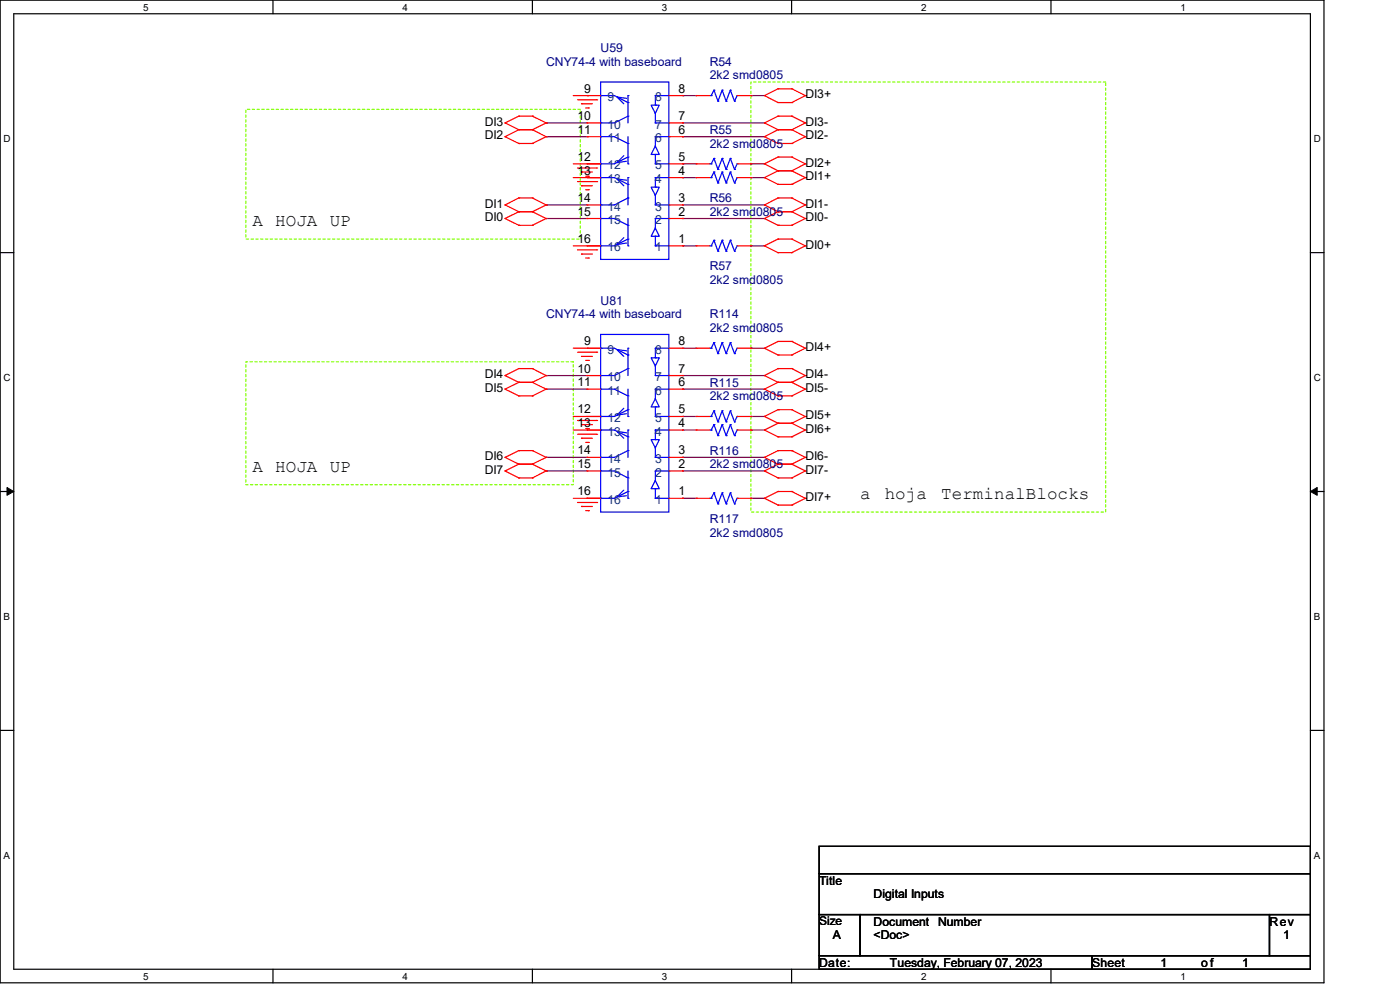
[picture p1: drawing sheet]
<svg xmlns="http://www.w3.org/2000/svg" width="297mm" height="210mm" viewBox="0 0 297 210" stroke-linecap="round" stroke-linejoin="round" font-family="sans-serif">
<path d="M0 0h280.9v208.5h-280.9zM2.9 2.9h275.1v202.7h-275.1z" fill="none" stroke="#000" stroke-width=".25"/>
<g fill="#fff">
<path d="M30.4 .3h1.1v2.4h-1.1z"/>
<path d="M30.4 205.9h1.1v2.3h-1.1z"/>
</g>
<path d="M57.9 0v2.9M57.9 205.6v2.9" fill="none" stroke="#000" stroke-width=".25"/>
<g fill="#fff">
<path d="M85.4 .3h1.1v2.4h-1.1z"/>
<path d="M85.4 205.9h1.1v2.3h-1.1z"/>
</g>
<path d="M112.9 0v2.9M112.9 205.6v2.9" fill="none" stroke="#000" stroke-width=".25"/>
<g fill="#fff">
<path d="M140.4 .3h1.2v2.4h-1.2z"/>
<path d="M140.4 205.9h1.2v2.3h-1.2z"/>
</g>
<path d="M167.9 0v2.9M167.9 205.6v2.9" fill="none" stroke="#000" stroke-width=".25"/>
<g fill="#fff">
<path d="M195.4 .3h1.2v2.4h-1.2z"/>
<path d="M195.4 205.9h1.2v2.3h-1.2z"/>
</g>
<path d="M223 0v2.9M223 205.6v2.9" fill="none" stroke="#000" stroke-width=".25"/>
<g fill="#fff">
<path d="M250.4 .3h1.2v2.4h-1.2z"/>
<path d="M250.4 205.9h1.2v2.3h-1.2z"/>
<path d="M.8 28.2h1.4v2.4h-1.4z"/>
<path d="M278.7 28.2h1.5v2.4h-1.5z"/>
<path d="M.8 78.9h1.4v2.3h-1.4z"/>
<path d="M278.7 78.9h1.5v2.3h-1.5z"/>
</g>
<path d="M0 53.6h2.9M278 53.6h2.9" fill="none" stroke="#000" stroke-width=".25"/>
<g fill="#fff">
<path d="M.8 129.6h1.3v2.3h-1.3z"/>
<path d="M278.7 129.6h1.4v2.3h-1.4z"/>
</g>
<path d="M0 104.3h2.9M278 104.3h2.9" fill="none" stroke="#000" stroke-width=".25"/>
<path d="M1.5 103.4l1.4 .9-1.4 .8zM278 104.3l1.4-.9v1.7z" fill="#000" stroke="#000" stroke-width=".21"/>
<g fill="#fff">
<path d="M.8 180.3h1.3v2.3h-1.3z"/>
<path d="M278.7 180.3h1.4v2.3h-1.4z"/>
</g>
<path d="M0 154.9h2.9M278 154.9h2.9M173.8 179.5h104.2v5.8h-104.2zM173.8 185.3h104.2v8.7h-104.2zM173.8 194h8.7v8.7h-8.7zM182.5 194h86.8v8.7h-86.8zM269.3 194h8.7v8.7h-8.7zM173.8 202.7h57.9v2.9h-57.9zM231.7 202.7h46.3v2.9h-46.3z" fill="none" stroke="#000" stroke-width=".25"/>
<path d="M159.3 17.4h75.3v91.2h-75.3zM52.2 23.2h70.9v27.5h-70.9zM52.2 76.8h69.4v26h-69.4z" fill="none" stroke="#80ff00" stroke-width=".25" stroke-dasharray=".5"/>
<g fill="none" stroke="#800040" stroke-width=".25">
<path d="M115.9 29h.1M115.9 26.1h.1M115.9 26.1h8.6M115.9 29h8.6M144.8 26.1h.1M144.8 29h.1M144.8 20.3h.1M144.8 37.7h.1M144.8 34.8h.1M144.8 26.1h17.4M144.8 29h17.4M144.8 20.3h2.9"/>
<path d="M144.8 37.7h2.9M144.8 34.8h2.9M159.3 20.3h.1M159.3 34.8h.1M159.3 37.7h.1M159.3 20.3h2.9M159.3 37.7h2.9M159.3 34.8h2.9M115.9 46.4h.1M115.9 43.5h.1M115.9 43.5h8.6M115.9 46.4h8.6"/>
<path d="M144.8 43.5h.1M144.8 46.4h.1M144.8 52.2h.1M144.8 43.5h17.4M144.8 46.4h17.4M144.8 52.2h2.9M159.3 52.2h.1M159.3 52.2h2.9M115.9 79.7h.1M115.9 79.7h8.6M144.8 79.7h.1M144.8 73.9h.1"/>
<path d="M144.8 79.7h17.4M144.8 73.9h2.9M159.3 73.9h.1M159.3 73.9h2.9M115.9 82.5h.1M115.9 99.9h.1M115.9 97h.1M115.9 82.5h8.6M115.9 97h8.6M115.9 99.9h8.6M144.8 82.5h.1M144.8 97h.1"/>
<path d="M144.8 99.9h.1M144.8 91.2h.1M144.8 88.3h.1M144.8 82.5h17.4M144.8 97h17.4M144.8 99.9h17.4M144.8 91.2h2.9M144.8 88.3h2.9M159.3 88.3h.1M159.3 91.2h.1M159.3 91.2h2.9M159.3 88.3h2.9"/>
<path d="M144.8 105.7h.1M144.8 105.7h2.9M159.3 105.7h.1M159.3 105.7h2.9"/>
</g>
<g fill="none" stroke="#f00" stroke-width=".25">
<path d="M165.1 18.8h.1M165.1 18.8h2.9M165.1 18.8l-2.9 1.5M168 18.8h.1M168 18.8l2.9 1.5M107.1 29h.1M107.1 26.1h.1M107.1 29l3 1.4M107.1 26.1l3 1.4M110.1 27.5h.1M110.1 30.4h.1M110.1 24.6h.1"/>
<path d="M110.1 27.5h2.8M110.1 30.4h2.8M110.1 24.6h2.8M110.1 27.5l-3 1.5M110.1 24.6l-3 1.5M112.9 27.5h.1M112.9 30.4h.1M112.9 24.6h.1M112.9 27.5l3 1.5M112.9 24.6l3 1.5M115.9 29h.1M115.9 26.1h.1"/>
<path d="M115.9 29l-3 1.4M115.9 26.1l-3 1.4M121.6 37.7h5.8M121.6 34.8h5.8M121.6 20.3h5.8M122.5 38.5h4.1M122.5 35.6h4.1M122.5 21.2h4.1M123.4 39.4h.1M123.4 36.5h.1M123.4 22h.1M123.4 39.4h2.3"/>
<path d="M123.4 36.5h2.3M123.4 22h2.3M124.2 37.4h.6M124.2 22.9h.6M124.5 20.3h.1M124.5 26.1h.1M124.5 29h.1M124.5 34.8h.1M124.5 37.7h.1M124.5 29h2.9M124.5 26.1h2.9M124.8 37.4h.1"/>
<path d="M124.8 22.9h.1M126.6 38.5h.1M126.6 35.6h.1M126.6 21.2h.1M127.4 37.7h.1M127.4 34.8h.1M127.4 20.3h.1M141.9 37.7h2.9M141.9 34.8h2.9M141.9 20.3h2.9M141.9 29h2.9M141.9 26.1h2.9"/>
<path d="M144.8 37.7h.1M144.8 34.8h.1M144.8 29h.1M144.8 26.1h.1M144.8 20.3h.1M147.7 37.7h.1M147.7 34.8h.1M147.7 20.3h.1M147.7 37.7h2.9M147.7 34.8h2.9M147.7 20.3h2.9M156.4 37.7h2.9"/>
<path d="M156.4 34.8h2.9M156.4 20.3h2.9M159.3 37.7h.1M159.3 34.8h.1M159.3 20.3h.1M162.2 37.7h.1M162.2 34.8h.1M162.2 20.3h.1M162.2 29h.1M162.2 26.1h.1M162.2 37.7l2.9 1.4M162.2 34.8l2.9 1.4"/>
<path d="M162.2 20.3l2.9 1.5M162.2 29l2.9 1.4M162.2 26.1l2.9 1.4M165.1 36.2h.1M165.1 39.1h.1M165.1 33.3h.1M165.1 21.8h.1M165.1 27.5h.1M165.1 30.4h.1M165.1 24.6h.1M165.1 36.2h2.9M165.1 36.2l-2.9 1.5"/>
<path d="M165.1 39.1h2.9M165.1 33.3h2.9M165.1 33.3l-2.9 1.5M165.1 21.8h2.9M165.1 27.5h2.9M165.1 27.5l-2.9 1.5M165.1 30.4h2.9M165.1 24.6h2.9M165.1 24.6l-2.9 1.5M168 36.2h.1M168 39.1h.1M168 33.3h.1"/>
<path d="M168 21.8h.1M168 27.5h.1M168 30.4h.1M168 24.6h.1M168 36.2l2.9 1.5M168 33.3l2.9 1.5M168 27.5l2.9 1.5M168 24.6l2.9 1.5M170.9 37.7h.1M170.9 34.8h.1M170.9 20.3h.1M170.9 29h.1"/>
<path d="M170.9 26.1h.1M170.9 37.7l-2.9 1.4M170.9 34.8l-2.9 1.4M170.9 20.3l-2.9 1.5M170.9 29l-2.9 1.4M170.9 26.1l-2.9 1.4M107.1 46.4h.1M107.1 43.5h.1M107.1 46.4l3 1.4M107.1 43.5l3 1.4M110.1 44.9h.1M110.1 47.8h.1"/>
<path d="M110.1 42h.1M110.1 44.9h2.8M110.1 47.8h2.8M110.1 42h2.8M110.1 44.9l-3 1.5M110.1 42l-3 1.5M112.9 44.9h.1M112.9 47.8h.1M112.9 42h.1M112.9 44.9l3 1.5M112.9 42l3 1.5M115.9 46.4h.1"/>
<path d="M115.9 43.5h.1M115.9 46.4l-3 1.4M115.9 43.5l-3 1.4M121.6 52.2h5.8M122.5 53h4.1M123.4 53.9h.1M123.4 53.9h2.3M124.2 54.7h.6M124.2 40.3h.6M124.5 43.5h.1M124.5 46.4h.1M124.5 52.2h.1"/>
<path d="M124.5 46.4h2.9M124.5 43.5h2.9M124.8 54.7h.1M124.8 40.3h.1M126.6 53h.1M127.4 52.2h.1M141.9 52.2h2.9M141.9 46.4h2.9M141.9 43.5h2.9M144.8 52.2h.1M144.8 46.4h.1M144.8 43.5h.1"/>
<path d="M147.7 52.2h.1M147.7 52.2h2.9M156.4 52.2h2.9M159.3 52.2h.1M162.2 52.2h.1M162.2 46.4h.1M162.2 43.5h.1M162.2 52.2l2.9 1.4M162.2 46.4l2.9 1.4M162.2 43.5l2.9 1.4M165.1 50.7h.1M165.1 53.6h.1"/>
<path d="M165.1 44.9h.1M165.1 47.8h.1M165.1 42h.1M165.1 50.7h2.9M165.1 50.7l-2.9 1.5M165.1 53.6h2.9M165.1 44.9h2.9M165.1 44.9l-2.9 1.5M165.1 47.8h2.9M165.1 42h2.9M165.1 42l-2.9 1.5M168 50.7h.1"/>
<path d="M168 53.6h.1M168 44.9h.1M168 47.8h.1M168 42h.1M168 50.7l2.9 1.5M168 44.9l2.9 1.5M168 42l2.9 1.5M170.9 52.2h.1M170.9 46.4h.1M170.9 43.5h.1M170.9 52.2l-2.9 1.4M170.9 46.4l-2.9 1.4"/>
<path d="M170.9 43.5l-2.9 1.4M107.1 79.7h.1M107.1 79.7l3 1.4M110.1 78.2h.1M110.1 78.2h2.8M110.1 78.2l-3 1.5M112.9 78.2h.1M112.9 78.2l3 1.5M115.9 79.7h.1M115.9 79.7l-3 1.4M121.6 73.9h5.8M122.5 74.7h4.1"/>
<path d="M123.4 75.6h.1M123.4 75.6h2.3M124.2 76.5h.6M124.5 73.9h.1M124.5 79.7h.1M124.5 79.7h2.9M124.8 76.5h.1M126.6 74.7h.1M127.4 73.9h.1M141.9 73.9h2.9M141.9 79.7h2.9M144.8 79.7h.1"/>
<path d="M144.8 73.9h.1M147.7 73.9h.1M147.7 73.9h2.9M156.4 73.9h2.9M159.3 73.9h.1M162.2 73.9h.1M162.2 79.7h.1M162.2 73.9l2.9 1.4M162.2 79.7l2.9 1.4M165.1 75.3h.1M165.1 72.4h.1M165.1 78.2h.1"/>
<path d="M165.1 75.3h2.9M165.1 72.4l-2.9 1.5M165.1 72.4h2.9M165.1 78.2l-2.9 1.5M165.1 78.2h2.9M168 75.3h.1M168 72.4h.1M168 78.2h.1M168 72.4l2.9 1.5M168 78.2l2.9 1.5M170.9 73.9h.1M170.9 79.7h.1"/>
<path d="M170.9 73.9l-2.9 1.4M170.9 79.7l-2.9 1.4M107.1 97h.1M107.1 99.9h.1M107.1 82.5h.1M107.1 97l3 1.5M107.1 99.9l3 1.5M107.1 82.5l3 1.5M110.1 98.5h.1M110.1 95.6h.1M110.1 81.1h.1M110.1 84h.1"/>
<path d="M110.1 81.1h2.8M110.1 84h2.8M110.1 98.5h2.8M110.1 95.6h2.8M110.1 95.6l-3 1.4M110.1 98.5l-3 1.4M110.1 81.1l-3 1.4M112.9 98.5h.1M112.9 95.6h.1M112.9 81.1h.1M112.9 84h.1M112.9 95.6l3 1.4"/>
<path d="M112.9 98.5l3 1.4M112.9 81.1l3 1.4M115.9 97h.1M115.9 99.9h.1M115.9 82.5h.1M115.9 97l-3 1.5M115.9 99.9l-3 1.5M115.9 82.5l-3 1.5M121.6 91.2h5.8M121.6 88.3h5.8M122.5 92.1h4.1M122.5 89.2h4.1"/>
<path d="M123.4 93h.1M123.4 90.1h.1M123.4 93h2.3M123.4 90.1h2.3M124.2 93.9h.6M124.2 90.9h.6M124.5 82.5h.1M124.5 88.3h.1M124.5 91.2h.1M124.5 97h.1M124.5 99.9h.1M124.5 99.9h2.9"/>
<path d="M124.5 97h2.9M124.5 82.5h2.9M124.8 93.9h.1M124.8 90.9h.1M126.6 92.1h.1M126.6 89.2h.1M127.4 91.2h.1M127.4 88.3h.1M141.9 91.2h2.9M141.9 88.3h2.9M141.9 99.9h2.9M141.9 97h2.9"/>
<path d="M141.9 82.5h2.9M144.8 99.9h.1M144.8 97h.1M144.8 91.2h.1M144.8 88.3h.1M144.8 82.5h.1M147.7 88.3h.1M147.7 91.2h.1M147.7 91.2h2.9M147.7 88.3h2.9M156.4 91.2h2.9M156.4 88.3h2.9"/>
<path d="M159.3 88.3h.1M159.3 91.2h.1M162.2 88.3h.1M162.2 82.5h.1M162.2 91.2h.1M162.2 97h.1M162.2 99.9h.1M162.2 88.3l2.9 1.5M162.2 82.5l2.9 1.5M162.2 91.2l2.9 1.5M162.2 97l2.9 1.5M162.2 99.9l2.9 1.5"/>
<path d="M165.1 89.8h.1M165.1 86.9h.1M165.1 81.1h.1M165.1 84h.1M165.1 92.7h.1M165.1 98.5h.1M165.1 95.6h.1M165.1 89.8h2.9M165.1 86.9l-2.9 1.4M165.1 86.9h2.9M165.1 81.1h2.9M165.1 84h2.9"/>
<path d="M165.1 81.1l-2.9 1.4M165.1 92.7h2.9M165.1 89.8l-2.9 1.4M165.1 98.5h2.9M165.1 95.6l-2.9 1.4M165.1 95.6h2.9M165.1 98.5l-2.9 1.4M168 89.8h.1M168 86.9h.1M168 81.1h.1M168 84h.1M168 92.7h.1"/>
<path d="M168 98.5h.1M168 95.6h.1M168 86.9l2.9 1.4M168 81.1l2.9 1.4M168 89.8l2.9 1.4M168 95.6l2.9 1.4M168 98.5l2.9 1.4M170.9 88.3h.1M170.9 82.5h.1M170.9 91.2h.1M170.9 97h.1M170.9 99.9h.1"/>
<path d="M170.9 88.3l-2.9 1.5M170.9 82.5l-2.9 1.5M170.9 91.2l-2.9 1.5M170.9 97l-2.9 1.5M170.9 99.9l-2.9 1.5M110.1 101.4h.1M110.1 101.4h2.8M112.9 101.4h.1M121.6 105.7h5.8M122.5 106.6h4.1M123.4 107.4h.1M123.4 107.4h2.3"/>
<path d="M124.2 108.3h.6M124.5 105.7h.1M124.8 108.3h.1M126.6 106.6h.1M127.4 105.7h.1M141.9 105.7h2.9M144.8 105.7h.1M147.7 105.7h.1M147.7 105.7h2.9M156.4 105.7h2.9M159.3 105.7h.1M162.2 105.7h.1"/>
<path d="M162.2 105.7l2.9 1.4M165.1 107.1h.1M165.1 104.3h.1M165.1 101.4h.1M165.1 107.1h2.9M165.1 104.3l-2.9 1.4M165.1 104.3h2.9M165.1 101.4h2.9M168 107.1h.1M168 104.3h.1M168 101.4h.1M168 104.3l2.9 1.4"/>
<path d="M170.9 105.7h.1M170.9 105.7l-2.9 1.4"/>
</g>
<g fill="none" stroke="#00f" stroke-width=".25">
<path d="M127.4 17.4h14.5v37.6h-14.5zM151.5 19.1h.1M151.5 19.1l-.6 1.2M151.5 19.1l.8 2.4M153.2 19.1h.1M153.2 19.1l-.9 2.4M153.2 19.1l.9 2.4M154.9 19.1h.1M154.9 19.1l-.8 2.4M154.9 19.1l.9 2.4M127.4 37.7h.1M127.4 34.8h.1"/>
<path d="M127.4 29h.1M127.4 20.3h.1M127.4 26.1h.1M127.4 37.7h2.9l2.9 1.4M127.4 29h2.9l2.9 1.4M127.4 20.3h2.9l2.9 1.5M132.3 33l-1.4 1.5 2-.3M132.9 38.2l-2-.2 1.4 1.4M132.9 20.9l-2-.3 1.4 1.4M133.2 37.7h.1M133.2 39.1h.1M133.2 30.4h.1"/>
<path d="M133.2 34.8h.1M133.2 33.3h.1M133.2 24.6h.1M133.2 20.3h.1M133.2 21.8h.1M133.2 20.3v5.8M133.2 29v5.8M133.2 37.7v5.8M133.2 33.3l-2.9 1.5h-2.9M133.2 24.6l-2.9 1.5h-2.9M138.1 39.7h1.8l-.9 1.7zM138.1 22.3h1.8l-.9 1.7z"/>
<path d="M139 37.7h.1M139 39.7h.1M139 31l.9 1.8h-1.8zM139 34.8h.1M139 32.8h.1M139 29h.1M139 20.3h.1M139 22.3h.1M139 26.1h.1M139 20.3v2M139 24v2.1M139 29v2"/>
<path d="M139 32.8v2M139 37.7v2M139 37.7h2.9M139 34.8h2.9M139 29h2.9M139 20.3h2.9M139 26.1h2.9M141.9 29h.1M141.9 26.1h.1M150.6 37.7h.3M150.6 34.8h.3M150.6 20.3h.3"/>
<path d="M150.9 37.7h.1M150.9 34.8h.1M150.9 20.3h.1M151.5 36.5h.1M151.5 33.6h.1M151.5 36.5l-.6 1.2M151.5 36.5l.8 2.3M151.5 33.6l-.6 1.2M151.5 33.6l.8 2.3M152.3 38.8h.1M152.3 35.9h.1M152.3 21.5h.1"/>
<path d="M153.2 36.5h.1M153.2 33.6h.1M153.2 36.5l-.9 2.3M153.2 36.5l.9 2.3M153.2 33.6l-.9 2.3M153.2 33.6l.9 2.3M154.1 38.8h.1M154.1 35.9h.1M154.1 21.5h.1M154.9 36.5h.1M154.9 33.6h.1M154.9 36.5l-.8 2.3"/>
<path d="M154.9 36.5l.9 2.3M154.9 33.6l-.8 2.3M154.9 33.6l.9 2.3M155.8 38.8h.1M155.8 35.9h.1M155.8 21.5h.1M156.4 37.7h.1M156.4 34.8h.1M156.4 20.3h.1M156.4 37.7l-.6 1.1M156.4 34.8l-.6 1.1M156.4 20.3l-.6 1.2"/>
<path d="M127.4 52.2h.1M127.4 46.4h.1M127.4 43.5h.1M127.4 46.4h2.9l2.9 1.4M132.3 50.4l-1.4 1.5 2-.3M133.2 52.2h.1M133.2 47.8h.1M133.2 50.7h.1M133.2 42h.1M133.2 46.4v5.8M133.2 50.7l-2.9 1.5h-2.9M133.2 42l-2.9 1.5h-2.9"/>
<path d="M139 48.4l.9 1.7h-1.8zM139 46.4h.1M139 50.1h.1M139 52.2h.1M139 43.5h.1M139 41.4v2.1M139 46.4v2M139 50.1v2.1M139 52.2h2.9M139 46.4h2.9M139 43.5h2.9M141.9 46.4h.1"/>
<path d="M141.9 43.5h.1M150.6 52.2h.3M150.9 52.2h.1M151.5 51h.1M151.5 51l-.6 1.2M151.5 51l.8 2.3M152.3 53.3h.1M153.2 51h.1M153.2 51l-.9 2.3M153.2 51l.9 2.3M154.1 53.3h.1M154.9 51h.1"/>
<path d="M154.9 51l-.8 2.3M154.9 51l.9 2.3M155.8 53.3h.1M156.4 52.2h.1M156.4 52.2l-.6 1.1M127.4 71h14.5v37.6h-14.5zM127.4 73.9h.1M127.4 79.7h.1M127.4 73.9h2.9l2.9 1.4M132.9 74.4l-2-.2 1.4 1.4M133.2 78.2h.1M133.2 73.9h.1"/>
<path d="M133.2 75.3h.1M133.2 73.9v5.8M133.2 78.2l-2.9 1.5h-2.9M138.1 75.9h1.8l-.9 1.7zM139 73.9h.1M139 75.9h.1M139 79.7h.1M139 73.9v2M139 77.6v2.1M139 73.9h2.9M139 79.7h2.9M141.9 79.7h.1"/>
<path d="M150.6 73.9h.3M150.9 73.9h.1M151.5 72.7h.1M151.5 72.7l-.6 1.2M151.5 72.7l.8 2.3M152.3 75h.1M153.2 72.7h.1M153.2 72.7l-.9 2.3M153.2 72.7l.9 2.3M154.1 75h.1M154.9 72.7h.1M154.9 72.7l-.8 2.3"/>
<path d="M154.9 72.7l.9 2.3M155.8 75h.1M156.4 73.9h.1M156.4 73.9l-.6 1.1M127.4 99.9h.1M127.4 91.2h.1M127.4 97h.1M127.4 88.3h.1M127.4 82.5h.1M127.4 99.9h2.9l2.9 1.5M127.4 91.2h2.9l2.9 1.5M127.4 82.5h2.9l2.9 1.5"/>
<path d="M132.3 86.6l-1.4 1.5 2-.3M132.9 91.8l-2-.3 1.4 1.5M133.2 95.6h.1M133.2 91.2h.1M133.2 92.7h.1M133.2 84h.1M133.2 88.3h.1M133.2 86.9h.1M133.2 82.5v5.8M133.2 91.2v5.8M133.2 99.9v5.8M133.2 95.6l-2.9 1.4h-2.9"/>
<path d="M133.2 86.9l-2.9 1.4h-2.9M138.1 93.3h1.8l-.9 1.7zM139 99.9h.1M139 91.2h.1M139 93.3h.1M139 97h.1M139 84.6l.9 1.7h-1.8zM139 88.3h.1M139 86.3h.1M139 82.5h.1M139 82.5v2.1M139 86.3v2"/>
<path d="M139 91.2v2.1M139 95v2M139 99.9v2M139 99.9h2.9M139 91.2h2.9M139 97h2.9M139 88.3h2.9M139 82.5h2.9M141.9 99.9h.1M141.9 97h.1M141.9 82.5h.1M150.6 91.2h.3"/>
<path d="M150.6 88.3h.3M150.9 88.3h.1M150.9 91.2h.1M151.5 87.2h.1M151.5 90.1h.1M151.5 87.2l-.6 1.1M151.5 87.2l.8 2.3M151.5 90.1l-.6 1.1M151.5 90.1l.8 2.3M152.3 89.5h.1M152.3 92.4h.1M153.2 87.2h.1"/>
<path d="M153.2 90.1h.1M153.2 87.2l-.9 2.3M153.2 87.2l.9 2.3M153.2 90.1l-.9 2.3M153.2 90.1l.9 2.3M154.1 89.5h.1M154.1 92.4h.1M154.9 87.2h.1M154.9 90.1h.1M154.9 87.2l-.8 2.3M154.9 87.2l.9 2.3M154.9 90.1l-.8 2.3"/>
<path d="M154.9 90.1l.9 2.3M155.8 89.5h.1M155.8 92.4h.1M156.4 88.3h.1M156.4 91.2h.1M156.4 88.3l-.6 1.2M156.4 91.2l-.6 1.2M127.4 105.7h.1M132.3 104l-1.4 1.4 2-.2M133.2 105.7h.1M133.2 101.4h.1M133.2 104.3h.1"/>
<path d="M133.2 104.3l-2.9 1.4h-2.9M139 101.9l.9 1.8h-1.8zM139 103.7h.1M139 105.7h.1M139 105.7h2.9M139 103.7v2M150.6 105.7h.3M150.9 105.7h.1M151.5 104.6h.1M151.5 104.6l-.6 1.1M151.5 104.6l.8 2.3M152.3 106.9h.1"/>
<path d="M153.2 104.6h.1M153.2 104.6l-.9 2.3M153.2 104.6l.9 2.3M154.1 106.9h.1M154.9 104.6h.1M154.9 104.6l-.8 2.3M154.9 104.6l.9 2.3M155.8 106.9h.1M156.4 105.7h.1M156.4 105.7l-.6 1.2"/>
</g>
<g font-size="3.7">
<text x="53.6" y="47.9">A HOJA</text>
<text x="69.9" y="47.9">UP</text>
<text x="53.6" y="100">A HOJA</text>
<text x="69.9" y="100">UP</text>
<text x="182.5" y="105.8">a</text>
<text x="187.7" y="105.8">hoja</text>
<text x="199.7" y="105.8">TerminalBlocks</text>
</g>
<g font-size="2.6" fill="#000080">
<text x="127.4" y="11">U59</text>
<text x="115.9" y="13.9">CNY74-4 with baseboard</text>
<text x="150.6" y="13.9">R54</text>
<text x="150.6" y="16.8">2k2 smd0805</text>
<text x="150.6" y="28.4">R55</text>
<text x="150.6" y="31.3">2k2 smd0805</text>
<text x="150.6" y="42.9">R56</text>
<text x="150.6" y="45.8">2k2 smd0805</text>
<text x="150.6" y="57.4">R57</text>
<text x="127.4" y="64.6">U81</text>
<text x="150.6" y="60.3">2k2 smd0805</text>
<text x="115.9" y="67.5">CNY74-4 with baseboard</text>
<text x="150.6" y="67.5">R114</text>
<text x="150.6" y="70.4">2k2 smd0805</text>
<text x="150.6" y="82">R115</text>
<text x="150.6" y="84.9">2k2 smd0805</text>
<text x="150.6" y="96.5">R116</text>
<text x="150.6" y="99.4">2k2 smd0805</text>
<text x="150.6" y="111">R117</text>
<text x="150.6" y="113.8">2k2 smd0805</text>
</g>
<g font-size="2.6">
<text x="124" y="19.6">9</text>
<text x="143.9" y="19.6">8</text>
<text x="170.9" y="20.9">DI3+</text>
<text x="102.8" y="29.6">DI2</text>
<text x="102.8" y="26.7">DI3</text>
<text x="122.5" y="25.4">10</text>
<text x="122.5" y="28.4">11</text>
<text x="143.9" y="28.4">6</text>
<text x="143.9" y="25.4">7</text>
<text x="170.9" y="29.6">DI2-</text>
<text x="170.9" y="26.7">DI3-</text>
<text x="122.5" y="34.1">12</text>
<text x="143.9" y="34.1">5</text>
<text x="170.9" y="35.3">DI2+</text>
<text x="122.5" y="37">13</text>
<text x="143.9" y="37">4</text>
<text x="170.9" y="38.3">DI1+</text>
<text x="102.8" y="46.9">DI0</text>
<text x="102.8" y="44.1">DI1</text>
<text x="122.5" y="42.8">14</text>
<text x="122.5" y="45.7">15</text>
<text x="143.9" y="45.7">2</text>
<text x="143.9" y="42.8">3</text>
<text x="170.9" y="46.9">DI0-</text>
<text x="170.9" y="44.1">DI1-</text>
<text x="122.5" y="51.5">16</text>
<text x="143.9" y="51.5">1</text>
<text x="170.9" y="52.7">DI0+</text>
<text x="124" y="73.2">9</text>
<text x="143.9" y="73.2">8</text>
<text x="170.9" y="74.5">DI4+</text>
<text x="102.8" y="80.3">DI4</text>
<text x="102.8" y="83.1">DI5</text>
<text x="122.5" y="79">10</text>
<text x="122.5" y="81.9">11</text>
<text x="143.9" y="81.9">6</text>
<text x="143.9" y="79">7</text>
<text x="170.9" y="80.3">DI4-</text>
<text x="170.9" y="83.1">DI5-</text>
<text x="122.5" y="87.7">12</text>
<text x="143.9" y="87.7">5</text>
<text x="170.9" y="88.9">DI5+</text>
<text x="122.5" y="90.6">13</text>
<text x="143.9" y="90.6">4</text>
<text x="170.9" y="91.8">DI6+</text>
<text x="102.8" y="97.6">DI6</text>
<text x="102.8" y="100.5">DI7</text>
<text x="122.5" y="96.4">14</text>
<text x="122.5" y="99.3">15</text>
<text x="143.9" y="99.3">2</text>
<text x="143.9" y="96.4">3</text>
<text x="170.9" y="97.6">DI6-</text>
<text x="170.9" y="100.5">DI7-</text>
<text x="122.5" y="105.1">16</text>
<text x="143.9" y="105.1">1</text>
<text x="170.9" y="106.3">DI7+</text>
<text x="173.8" y="187.7">Title</text>
<text x="185.3" y="190.6">Digital Inputs</text>
<text x="185.3" y="196.3">Document</text>
<text x="199" y="196.3">Number</text>
<text x="269.3" y="196.3">Rev</text>
<text x="176.7" y="199.3">A</text>
<text x="185.3" y="199.3">&lt;Doc&gt;</text>
<text x="272.2" y="199.3">1</text>
<text x="173.8" y="205.1">Date:</text>
<text x="188.8" y="205.1">Tuesday, February 07, 2023</text>
<text x="231.7" y="205.1">Sheet</text>
<text x="246.2" y="205.1">1</text>
<text x="254.8" y="205.1">of</text>
<text x="263.5" y="205.1">1</text>
</g>
<g font-size="2.6" fill="#004080">
<text x="128.9" y="21.5">9</text>
<text x="139" y="21.5">8</text>
<text x="128.9" y="27.3">10</text>
<text x="139" y="27.3">7</text>
<text x="128.9" y="30.2">11</text>
<text x="128.9" y="35.9">12</text>
<text x="139" y="35.9">5</text>
<text x="139" y="30.2">6</text>
<text x="128.9" y="38.9">13</text>
<text x="139" y="38.9">4</text>
<text x="128.9" y="44.7">14</text>
<text x="128.9" y="47.5">15</text>
<text x="139" y="47.5">2</text>
<text x="139" y="44.7">3</text>
<text x="128.9" y="53.3">16</text>
<text x="139" y="53.3">1</text>
<text x="128.9" y="75.1">9</text>
<text x="139" y="75.1">8</text>
<text x="128.9" y="80.9">10</text>
<text x="128.9" y="83.7">11</text>
<text x="139" y="83.7">6</text>
<text x="139" y="80.9">7</text>
<text x="128.9" y="89.5">12</text>
<text x="139" y="89.5">5</text>
<text x="128.9" y="92.4">13</text>
<text x="139" y="92.4">4</text>
<text x="128.9" y="98.2">14</text>
<text x="128.9" y="101.1">15</text>
<text x="139" y="101.1">2</text>
<text x="139" y="98.2">3</text>
<text x="128.9" y="106.9">16</text>
<text x="139" y="106.9">1</text>
</g>
<text font-size="2.5" x="173.8" y="196.3">Size</text>
<g font-size="2.1">
<text x="30.4" y="2.2">5</text>
<text x="85.4" y="2.2">4</text>
<text x="140.4" y="2.2">3</text>
<text x="195.4" y="2.2">2</text>
<text x="250.4" y="2.2">1</text>
<text x=".8" y="30.1">D</text>
<text x="278.7" y="30.1">D</text>
<text x=".8" y="80.8">C</text>
<text x="278.7" y="80.8">C</text>
<text x=".8" y="131.5">B</text>
<text x="278.7" y="131.5">B</text>
<text x=".8" y="182.2">A</text>
<text x="278.7" y="182.2">A</text>
<text x="30.4" y="207.8">5</text>
<text x="85.4" y="207.8">4</text>
<text x="140.4" y="207.8">3</text>
<text x="195.4" y="207.8">2</text>
<text x="250.4" y="207.8">1</text>
</g>
</svg>
